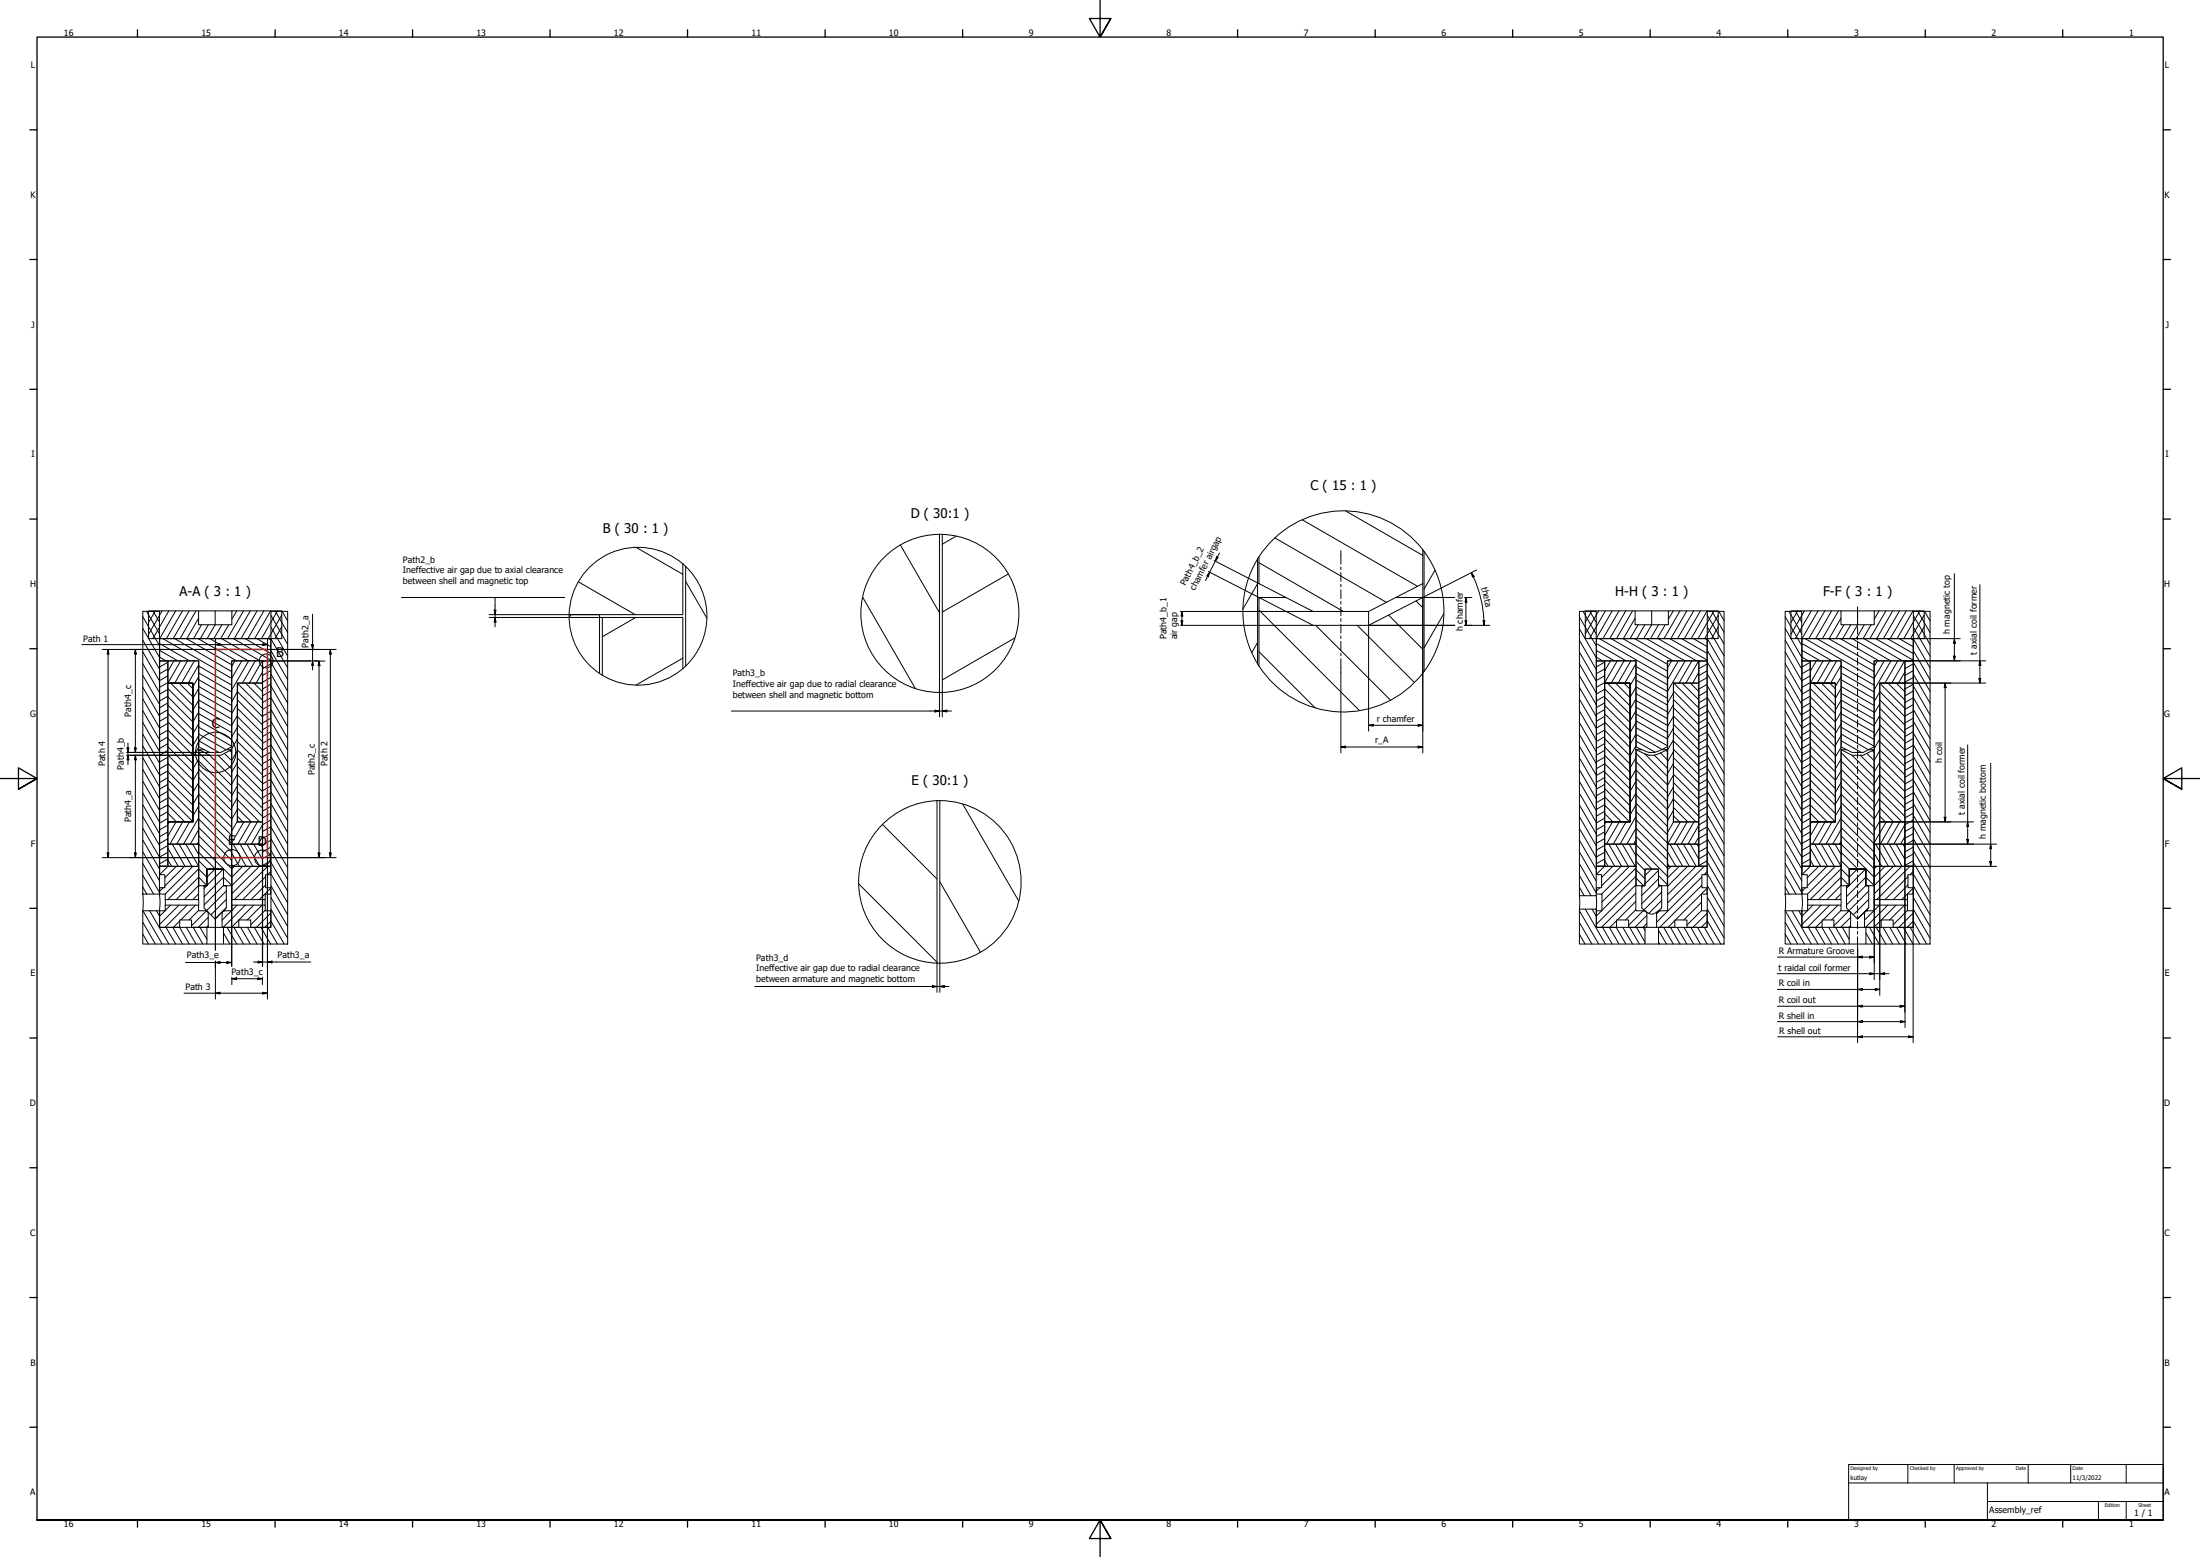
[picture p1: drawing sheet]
<svg xmlns="http://www.w3.org/2000/svg" width="1189mm" height="841mm" viewBox="0 0 1189 841" stroke-linecap="round" stroke-linejoin="round" font-family="sans-serif">
<!-- layer: Hatch (ISO) -->
<g fill="none" stroke="#000" stroke-width=".54">
<path d="M727 276l42 24M344 296l25 14M487 294l21 37M517 290l-8 4M689 291l60 34M704 281l62 36M313 314l30 18M371 314l11 20M545 310l-36 21M680 315l-8 14M680 304l46 26M775 308l-5 10"/>
<path d="M77 339l9 16 4 2M77 333l9 16M79 330l7 12M83 330l3 6M84 330l-4 6M88 330l-8 13M91 330l-8 15M95 330l-9 15M99 330l-9 15M102 330l-8 15M106 330l-9 15M107 334l-6 11"/>
<path d="M109 337l-4 8M113 337l-5 8M116 337l-4 8M120 337l-4 8M124 337l-5 8M128 330l-3 4M132 330l-9 15M135 330l-8 15M139 330l-9 15M143 330l-9 15M146 330l-8 15M146 339l9 15"/>
<path d="M146 332l9 16M149 330l6 12M150 330l-9 15M152 339l-3 6M152 332l-7 13M152 330l3 5M308 332v2M344 334l-18 10M466 323l29 49M680 330l55 54M711 338l40 40M733 338l31 31"/>
<path d="M750 332l19 19M765 325l4 3M780 331l-10 19M854 340l9 15M854 333l9 16M855 330l8 13M859 330l4 6M860 330l-3 6M864 330l-7 12M868 330l-9 15M871 330l-8 15M875 330l-9 15"/>
<path d="M879 330l-9 15M882 330l-8 15M884 334l-7 11M885 337l-4 8M889 337l-4 8M893 337l-5 8M896 337l-4 8M900 337l-4 8M904 330l-2 4M908 330l-9 15M912 330l-9 15M915 330l-8 15"/>
<path d="M919 330l-9 15M923 330l-9 15M923 339l9 15M923 332l9 16M925 330l7 12M926 330l-8 15M928 339l-3 6M928 332l-7 13M929 330l3 5M965 339l9 16M965 333l9 16M967 330l7 12"/>
<path d="M970 330l4 6M971 330l-3 6M975 330l-7 13M979 330l-9 15M982 330l-8 15M986 330l-9 15M990 330l-9 15M993 330l-8 15M995 334l-7 11M996 337l-4 8M1000 337l-4 8M1004 337l-5 8"/>
<path d="M1007 337l-4 8M1011 337l-4 8M1015 330l-2 4M1019 330l-9 15M1023 330l-9 15M1026 330l-8 15M1030 330l-9 15M1034 330l-9 15M1034 339l9 15M1034 332l9 16M1036 330l7 12M1037 330l-8 15"/>
<path d="M1040 332l-8 13M1040 339l-4 6M1040 330l3 5M77 358l9 16M77 352l9 16M77 346l9 15M86 351l10 6M86 348l16 9M88 345l37 21M91 358l-5 2M94 357l-3 5M94 345l31 18"/>
<path d="M98 357l-7 12M101 345l24 14M101 357l-7 12M105 357l-7 12M107 345l21 12M107 359l-5 10M107 360l18 10M113 345l21 12M120 345l21 12M126 345l20 12M127 357l-2 3M131 357l-6 9"/>
<path d="M132 345l14 8M134 357l-9 16M138 357l-7 12M139 345l7 4M142 357l-7 12M143 357h-1M145 345l1 1M146 359l-4 2M146 358l9 15M146 352l9 15M146 345l9 16M152 345h.1"/>
<path d="M369 356l-25 14M548 345l-39 22M680 347l-4 6M680 352l31 30M854 359l9 15M854 352l9 16M854 346l9 16M863 355l3 2M863 351l9 6M863 348l16 9M864 345l37 21M867 358l-4 2"/>
<path d="M870 357l-3 5M871 345l30 17M874 357l-7 12M877 345l24 14M878 357l-7 12M881 357l-7 12M883 345l21 12M884 359l-6 10M890 345l20 12M896 345l21 12M902 345l20 12M903 357l-2 4"/>
<path d="M907 357l-6 10M909 345l13 8M911 357l-10 16M914 357l-7 12M915 345l7 4M918 357l-7 12M919 357l-1 1M921 345l1 1M922 359l-4 2M923 358l9 15M923 351l9 16M923 345l9 16"/>
<path d="M965 358l9 16M965 352l9 16M965 346l9 15M974 355l3 2M974 351l10 6M974 348l16 9M975 345l38 21M978 358l-4 2M982 357l-4 5M982 345l31 18M985 357l-7 12M988 345l25 14"/>
<path d="M989 357l-7 12M993 357l-7 12M995 345l20 12M995 359l-6 10M995 360l18 10M1001 345l21 12-9 16M1007 345l21 12M1014 345l20 12M1015 357l-2 3M1018 357l-5 9M1020 345l14 8M1026 357l-7 12"/>
<path d="M1026 345l8 4M1029 357l-7 12M1030 357h-1M1033 345l1 1M1034 359l-5 2M1034 358l9 15M1034 352l9 15M1034 345l9 16M1040 345h.1M77 378l9 15 5-2M77 371l9 16M77 365l9 15"/>
<path d="M91 380l-5 2M91 376l-5 3M91 372l-5 3M91 369l-5 2M91 365l-5 3M91 361l-5 3M91 372l13 13M91 376l13 14 3-5M92 369l12 12M97 369l7 8M101 369l3 3M107 366l-3 5"/>
<path d="M107 372l-3 5M107 378l-3 6M107 378l18 10M107 374l18 11M107 371l18 10M107 367l18 10M107 364l18 10M128 378l14 14M128 374l14 13M128 369l14 14M128 374l-3 5M133 369l9 9"/>
<path d="M137 369l5 5M142 369h.1M142 363l-4 6M142 379l4-2 9 16M146 373l-4 3M146 370l-4 2M146 366l-4 2M146 362l-4 3M146 371l9 15M146 364l9 16M854 378l9 15M854 371l9 16"/>
<path d="M854 365l9 16M867 380l-4 2M867 376l-4 3M867 372l-4 3M867 369l-4 2M867 365l-4 3M867 361l-4 3M867 377l14 13M867 372l14 14M869 369l12 12M873 369l8 8 3-6M878 369l3 3"/>
<path d="M884 365l-3 5M884 378l-3 5M884 378l17 10M884 375l17 10M884 371l17 10M884 367l17 10M884 364l17 9M884 360l17 10M904 378l14 13M904 373l14 14M904 374l-3 6M904 369l14 13"/>
<path d="M909 369l9 9M913 369l5 4M918 369h.1M918 363l-3 6M922 377l-4 3M922 373l-4 3M922 370l-4 2M922 366l-4 3M922 362l-4 3M923 377l9 15M923 370l9 16M923 364l9 16"/>
<path d="M965 378l9 15M965 371l9 16M965 365l9 15M978 380l-4 2M978 376l-4 3M978 372l-4 3M978 369l-4 2M978 365l-4 3M978 361l-4 3M978 372l14 13M978 376l14 14 3-5M980 369l12 12"/>
<path d="M984 369l8 8M989 369l3 3M995 366l-3 5M995 372l-3 5M995 378l-3 6M995 378l18 10M995 374l18 11M995 371l18 10M995 367l18 10M995 364l18 10M1016 378l13 14M1016 374l13 13"/>
<path d="M1016 369l13 14M1016 374l-3 5M1020 369l9 9M1025 369l4 5M1029 369h.1M1029 363l-3 6M1034 377l-5 2M1034 373l-5 3M1034 370l-5 2M1034 366l-5 2M1034 362l-5 3M1034 377l9 16"/>
<path d="M1034 371l9 15M1034 364l9 16M77 390l9 16M77 384l9 16M77 397l9 15M91 398l-5 3M91 394l-5 3M91 387l-5 3M91 383l-5 3M91 399l13 13M91 394l13 14M91 390l13 13"/>
<path d="M91 385l13 14M91 381l13 13M107 391l-3 5M107 397l-3 6M107 397l15 8M107 393l18 10M107 389l18 10M107 386l18 10M107 382l18 10M128 396l14 14M128 392l14 13M128 387l14 14"/>
<path d="M128 383l14 13M128 380l-3 5M128 386l-3 6M128 393l-3 5M128 399l-3 5M146 399l-4 2M146 395l-4 3M146 392l-4 2M146 388l-4 2M146 384l-4 3M146 381l-4 2M146 396l9 16"/>
<path d="M146 390l9 15M146 383l9 16M854 397l9 15M854 390l9 16M854 384l9 16M867 391l-4 2M867 398l-4 3M867 394l-4 3M867 387l-4 3M867 383l-4 3M867 399l14 14M867 395l14 13"/>
<path d="M867 381l14 14M867 390l14 14M867 386l14 13M884 384l-3 5M884 390l-3 6M884 397l-3 5M884 397l14 8M884 393l17 10M884 389l17 10M884 386l17 10M884 382l17 10M904 396l14 13"/>
<path d="M904 391l14 14M904 387l14 13M904 382l14 14M904 381l-3 5M904 387l-3 5M904 393l-3 6M904 400l-3 5M922 399l-4 3M922 395l-4 3M922 392l-4 2M922 388l-4 3M922 384l-4 3"/>
<path d="M922 381l-4 2M923 396l9 15M923 389l9 16M923 383l9 16M965 397l9 15M965 390l9 16M965 384l9 16M978 398l-4 3M978 394l-4 3M978 391l-4 2M978 387l-4 3M978 383l-4 3"/>
<path d="M978 390l14 13M978 385l14 14M978 399l14 13M978 394l14 14M978 381l14 13M995 391l-3 5M995 397l-3 6M995 397l15 8M995 393l18 10M995 389l18 10M995 386l18 10M995 382l18 10"/>
<path d="M1016 396l13 14M1016 392l13 13M1016 387l13 14M1016 383l13 13M1016 399l-3 5M1016 380l-3 5M1016 386l-3 6M1016 393l-3 5M1034 399l-5 2M1034 395l-5 3M1034 392l-5 2M1034 388l-5 2"/>
<path d="M1034 384l-5 3M1034 381l-5 2M1034 396l9 16M1034 390l9 15M1034 383l9 16M77 416l9 15M77 409l9 16M77 403l9 16M91 416l-5 3M91 413l-5 2M91 409l-5 3M91 405l-5 3"/>
<path d="M91 402l-5 2M91 403l13 14M91 417l13 13M91 412l13 14M91 408l13 13M107 404l-3 5M107 410l-3 5M107 416l-3 6M107 407l18 17M107 400l11 6M107 416l18 17M107 411l18 18"/>
<path d="M113 408l12 12M118 408l7 7M121 407l4 4M124 405l1 1M128 418l14 14M128 414l14 14M128 409l14 14M128 405l14 13M128 401l14 13M128 412l-3 5M128 405l-3 6M128 418l-3 5"/>
<path d="M146 417l-4 3M146 414l-4 2M146 410l-4 2M146 406l-4 3M146 403l-4 2M146 415l9 16M146 409l9 15M146 402l9 16M854 416l9 15M854 409l9 16M854 403l9 16M867 416l-4 3"/>
<path d="M867 413l-4 2M867 409l-4 3M867 405l-4 3M867 402l-4 2M867 404l14 13M867 417l14 14M867 413l14 13M867 408l14 14M884 403l-3 5M884 409l-3 6M884 416l-3 5M884 416l17 17"/>
<path d="M884 412l17 16M884 407l17 17M884 400l10 6M889 407l12 12M894 408l7 7M897 407l4 3M900 405l1 1M904 418l14 14M904 414l14 13M904 409l14 14M904 405l14 13M904 400l14 14"/>
<path d="M904 406l-3 5M904 412l-3 6M904 419l-3 5M922 417l-4 3M922 414l-4 2M922 410l-4 3M922 406l-4 3M922 403l-4 2M923 415l9 15M923 408l9 16M923 402l9 16M965 416l9 15"/>
<path d="M965 409l9 16M965 403l9 16M978 416l-4 3M978 413l-4 2M978 409l-4 3M978 405l-4 3M978 402l-4 2M978 417l14 13M978 412l14 14M978 408l14 13M978 403l14 14M995 404l-3 5"/>
<path d="M995 410l-3 5M995 416l-3 6M995 416l18 17M995 411l18 18M995 407l18 17M995 400l11 6M1001 408l12 12M1005 408l8 7M1009 407l4 4M1012 405l1 1M1016 418l13 14M1016 414l13 14"/>
<path d="M1016 409l13 14M1016 405l13 13M1016 401l13 13M1016 405l-3 6M1016 412l-3 5M1016 418l-3 5M1034 417l-5 3M1034 414l-5 2M1034 410l-5 2M1034 406l-5 3M1034 403l-5 2M1034 415l9 16"/>
<path d="M1034 409l9 15M1034 402l9 16M77 428l9 16M77 422l9 16M77 435l9 15M91 438l-5 3M91 435l-5 2M91 431l-5 3M91 427l-5 3M91 424l-5 2M91 420l-5 3M91 439l4 5"/>
<path d="M91 435l9 9M91 430l13 14M91 426l13 13M91 421l13 14M107 423l-3 5M107 429l-3 5M107 436l-3 5M107 420l18 18M107 434l18 17M107 438l18 18M107 429l18 18M107 425l18 17"/>
<path d="M128 436l8 8M128 432l12 12M128 427l14 14M128 423l14 13M128 425l-3 5M128 431l-3 5M128 437l-3 5M146 439l-4 3M146 436l-4 2M146 432l-4 2M146 428l-4 3M146 425l-4 2"/>
<path d="M146 421l-4 2M146 434l9 16M146 428l9 15M146 421l9 16M520 434l31 53M854 435l9 15M854 428l9 16M854 422l9 16M867 420l-4 3M867 438l-4 3M867 435l-4 2M867 431l-4 3"/>
<path d="M867 427l-4 3M867 424l-4 2M867 440l5 4M867 435l9 9M867 430l14 14M867 426l14 14M867 422l14 13M884 422l-3 6M884 428l-3 6M884 435l-3 5M884 434l17 17M884 438l17 17"/>
<path d="M884 429l17 17M884 425l17 17M884 420l17 17M904 436l8 8M904 432l13 12M904 427l14 14M904 423l14 13M904 425l-3 5M904 431l-3 6M904 438l-3 5M922 439l-4 3M922 436l-4 2"/>
<path d="M922 432l-4 3M922 428l-4 3M922 425l-4 2M922 421l-4 3M923 434l9 15M923 428l9 15M923 421l9 16M965 435l9 15M965 428l9 16M965 422l9 16M978 438l-4 3M978 435l-4 2"/>
<path d="M978 431l-4 3M978 427l-4 3M978 424l-4 2M978 420l-4 3M978 439l5 5M978 435l9 9M978 430l14 14M978 426l14 13M978 421l14 14M995 423l-3 5M995 429l-3 5M995 436l-3 5"/>
<path d="M995 420l18 18M995 438l18 18M995 434l18 17M995 429l18 18M995 425l18 17M1016 436l7 8M1016 432l12 12M1016 427l13 14M1016 423l13 13M1016 425l-3 5M1016 431l-3 5M1016 437l-3 5"/>
<path d="M1034 439l-5 3M1034 436l-5 2M1034 432l-5 2M1034 428l-5 3M1034 425l-5 2M1034 421l-5 2M1034 434l9 16M1034 428l9 15M1034 421l9 16M77 441l9 16M77 447l9 16 5-3M77 454l9 15"/>
<path d="M91 457l-5 2M91 453l-5 3M91 449l-5 3M91 446l-5 2M91 442l-5 3M91 444h.1M91 458l5 10M91 444v1M93 456l7 12M95 444l-4 7M97 456l7 12M99 444l-7 12"/>
<path d="M100 456l7 12M102 444l-6 12M104 456l3 5M107 442l-8 14M107 448l-4 8M107 455l-1 1M107 452l18 17 2-1M107 456l18 18M107 447l18 18M107 442l18 18M126 456l7 12M128 441l3 3"/>
<path d="M128 444l-3 5M130 456l7 12M132 444l-7 11M133 456l7 12M135 444l-6 12M137 456l5 8M139 444l-7 12M141 456l1 2M142 446l-6 10M142 452l-2 4M146 458l-4 2M146 454l-4 2"/>
<path d="M146 450l-4 3M146 447l-4 2M146 443l-4 2M146 459l9 16M146 453l9 16M146 447l9 15M146 440l9 16M477 445l29 30M854 441l9 16M854 454l9 16M854 448l9 15M867 446l-4 2"/>
<path d="M867 457l-4 2M867 453l-4 3M867 449l-4 3M867 442l-4 3M867 459l6 9M868 444l-1 1M869 456l7 12M871 444l-4 7M873 456l7 12M875 444l-7 12M877 456l7 12M879 444l-7 12"/>
<path d="M880 456l4 6M884 441l-9 15M884 448l-5 8M884 454l-1 2M884 443l17 17M884 456l17 17M884 452l17 17M884 447l17 17M902 456l7 12M904 441l4 3M904 444l-3 5M906 456l7 12"/>
<path d="M908 444l-7 12M910 456l7 12M912 444l-7 12M913 456l5 8 4-3M915 444l-7 12M917 456l1 2M918 446l-6 10M918 452l-2 4M922 458l-4 2M922 454l-4 3M922 450l-4 3M922 447l-4 2"/>
<path d="M922 443l-4 3M923 459l9 16M923 453l9 16M923 447l9 15M923 440l9 16M965 454l9 15M965 447l9 16M965 441l9 16M978 457l-4 2M978 453l-4 3M978 449l-4 3M978 446l-4 2"/>
<path d="M978 442l-4 3M978 444h.1M978 458l6 10M979 444l-1 1M981 456l7 12M983 444l-5 7M984 456l7 12M986 444l-7 12M988 456l7 12M990 444l-7 12M992 456l3 5M995 442l-8 14"/>
<path d="M995 448l-5 8M995 455l-1 1M995 452l18 17M995 456l18 18M995 447l18 18M995 442l18 18M1014 456l7 12M1016 441l3 3M1016 444l-3 5M1017 456l7 12M1019 444l-6 11M1021 456l7 12"/>
<path d="M1023 444l-7 12M1025 456l4 8M1027 444l-7 12M1028 456l1 2M1029 446l-6 10M1029 452l-2 4M1034 458l-5 2M1034 454l-5 2M1034 450l-5 3M1034 447l-5 2M1034 443l-5 2M1034 459l9 16"/>
<path d="M1034 453l9 16M1034 447l9 15M1034 440l9 16M77 473l6 10M77 460l9 16M77 479l2 4M77 466l9 16M88 480l-2 1M91 468h.1M91 464l-5 3M91 468l-5 4M91 465l2 3"/>
<path d="M95 468l-6 6M100 468l-11 11M104 468l-15 15M107 478l-7 8M107 474l-12 12M107 460l9 9M107 465l5 4M112 478l-2 2M116 469l-4 5-5-5-16 17M121 469l-9 9-5-4M121 478l-11 11M125 478l-4-4-11 10"/>
<path d="M125 467l1 1M125 461l4 7M131 468l-6 6M136 468l-11 10M140 468l-15 15M144 478l-8 8M144 474l-13 12M145 468l-18 18M146 471l-1 1M146 480l-6 6M146 465l-4 2M146 461l-4 3"/>
<path d="M146 479l9 15M146 472l9 16M146 466l9 15M464 477l42 43M508 476l22 38M854 473l6 11M854 479l2 5M854 467l9 15M854 460l9 16M864 480l-1 1M867 468l-4 4M867 468h.1"/>
<path d="M867 464l-4 2M867 460l-4 3M867 465l2 3M872 468l-6 6M876 468l-10 10M880 468l-14 15M884 478l-21 21M884 473l-18 19M884 469l-18 18M884 474l4 4M884 470l5 5M884 465l5 5"/>
<path d="M884 461l9 8M888 478l-1 1M892 469l-3 4M896 475l-9 9M896 470l-7 7M896 477l1 1M896 473l5 5M897 478l-10 10M901 467l1 1M901 460l5 8M903 468l-2 2M907 468l-6 6"/>
<path d="M912 468l-11 11M916 468l-15 15M920 478l-23 23M920 474l-25 24M921 468l-20 20M922 480l-17 17M922 471l-1 1M922 465l-4 3M923 478l9 16M923 472l9 16M923 466l9 15M965 479l2 4"/>
<path d="M965 473l6 10M965 466l9 16M965 460l9 16M976 480l-2 1M978 468h.1M978 464l-4 3M978 460l-4 3M978 468l-4 4M978 465l2 3M983 468l-6 6M987 468l-10 11M992 468l-15 15"/>
<path d="M995 478l-8 8M995 474l-12 12M995 469l-17 17M995 474l4 4M995 465l4 4M995 460l9 9M999 478l-1 2M1004 469l-5 5-4-5M1008 469l-9 9M1008 478l-10 11M1008 478h.1M1013 478l-5-4-10 10"/>
<path d="M1013 467v1M1013 461l4 7M1014 468l-1 1M1019 468l-6 6M1023 468l-10 10M1028 468l-15 15M1031 474l-12 12M1031 478l-8 8M1032 468l-18 18M1034 471l-2 1M1034 480l-6 6M1034 465l-5 2"/>
<path d="M1034 461l-5 3M1034 479l9 15M1034 472l9 16M1034 466l9 15M77 498l7 12M77 492l11 18M81 492l10 18M85 492l1 3 3-3M92 489l-3 3M97 489l-11 10M97 498l-3 3M101 489l-12 12"/>
<path d="M106 489l-8 8M107 492l-5 5M107 483l-3 3M112 492l-8 8M113 496l-6 5M122 490l-6 6M122 481l-10 11M122 486l-8 8M125 492l-5 5M128 489l-3 3M133 489l-12 12M137 489l-12 12"/>
<path d="M142 489l-8 8M143 492l-7 8M146 493l-7 8M146 485l9 15M146 491l9 16M854 498l6 12M854 492l10 18M857 491l11 19M860 491l3 4M866 492l-3 3M874 497l-4 4M884 491l-6 6"/>
<path d="M884 487l-10 10M884 482l-19 19M888 492l-8 8M890 499l-2 2 1 2M890 494l-7 7M897 492l-2 2M898 482l-10 9M898 486l-7 7M905 497l-4 4M919 492l-7 8M919 487l-9 10M922 498l-3 3"/>
<path d="M922 493l-7 8M923 497l7 13M923 491l9 16M923 485l9 15M965 498l6 12M965 492l10 18M968 492l11 18M972 492l2 3M980 489l-6 6M984 489l-10 10M985 498l-4 3M989 489l-12 12"/>
<path d="M993 489l-8 8M995 492l-5 5M995 483l-3 3M999 492l-8 8M1000 496l-5 5M1010 490l-6 6M1010 486l-8 8M1010 481l-11 11M1013 492l-5 5M1016 489l-3 3M1020 489l-12 12M1025 489l-12 12"/>
<path d="M1029 489l-8 8M1031 492l-8 8M1034 498l-3 3M1034 493l-8 8M1034 491l9 16M1034 485l9 15M1034 498l7 12M77 505l3 5M90 501l5 9M93 501l6 9M97 501l5 9M101 501l5 9"/>
<path d="M104 501l6 9M108 501l4 6M112 501h.1M113 500l-1 1M121 504l3 6M123 501l5 9M126 501l6 9M130 501l5 9M134 501l5 9M137 501l6 9M141 501l5 9M143 501l3-3 8 12"/>
<path d="M145 501l5 9M854 505l3 5M866 501l5 9M870 501l5 9M873 501l6 9M877 501l5 9M881 501l5 9M884 501l5 8M896 502l5 8M896 509l1 1M899 501l5 9M903 501l5 9"/>
<path d="M906 501l6 9M910 501l5 9M914 501l5 9M917 501l6 9M921 501l5 9M965 505l3 5M977 501l5 9M981 501l5 9M985 501l5 9M988 501l5 9M992 501l5 9M996 501l3 6"/>
<path d="M999 501h.1M1000 500l-1 1M1008 504l4 6M1010 501l5 9M1014 501l5 9M1018 501l5 9M1021 501l5 9M1025 501l5 9M1029 501l5 9M1032 501l5 9"/>
</g>
<!-- layer: Visible (ISO) -->
<g fill="none" stroke="#000" stroke-width=".54">
<path d="M508 289v85M509 289v85M769 297v18l-29 15h-30l-30-15v-14M770 298v65M369 305v27h-61h16v32M371 306v54M680 302v57M77 330h9v153h-9zM80 330h27v7h18v-7h27v15h-72zM107 330h18M116 330v7M146 330h9v180h-34v-9h25z"/>
<path d="M324 334h45v27M326 334v31M680 323h15M754 323h15M854 330h9v154h-9zM857 330h27v7h18v-7h26v15h-71zM884 330h18M893 330v7M923 330h9v180h-36v-9h27zM965 330h9v153h-9zM968 330h27v7h18v-7h27v15h-72zM995 330h18"/>
<path d="M1004 330v7M1034 330h9v180h-35v-9h26zM86 357h5v111h-5zM86 345h60v12h-21v46l-6 3h-6l-6-3v-46h-21zM91 357h.1M91 357v12h13v75h-13v-75h13v75h-13v12h16v-99zM125 357h17v12h-14v75h14v12h-17zM142 357h.1M142 357h4v111h-4zM680 360v-37l30 15h30l29-15v41M863 357h4v111h-4zM863 345h59v12h-21v46a13 13 0 0 1-14 2l-3-2v-46h-21z"/>
<path d="M867 357h.1M867 357v12h14v75h-14v-75h14v75h-14v12h17v-99zM901 357h17v12h-14v75h14v12h-17zM918 357h.1M918 357h4v111h-4zM974 357h4v111h-4zM974 345h60v12h-21v46l-6 3h-6l-6-3v-46h-21zM978 357h.1M978 357v12h14v75h-14v-75h14v75h-14v12h17v-99zM1013 357h16v12h-13v75h13v12h-16zM1029 357h.1M1029 357h5v111h-5z"/>
<path d="M128 369h14v75h-14zM904 369h14v75h-14zM1016 369h13v75h-13zM107 405l6 3h6l6-3v73h-4v-9h-9v9h-2v12l6 6 6-6v-12h-1v-9h-9v9h-5zM107 405h3M122 405h3M884 405v73h5v-9h7v9h5v-73M884 405a13 13 0 0 0 14 1l3-1M884 405h3M898 405h3M995 405l6 3h6l6-3v73h-5v-9h-9v9h-1v12l6 6 6-6v-12h-2v-9h-9v9h-4zM995 405h3"/>
<path d="M1010 405h3M506 432v88M508 432v88M91 456h16v12h-16zM107 456h.1M125 456h.1M125 456h17v12h-17zM867 456h17v12h-17zM884 456h.1M901 456h.1M901 456h17v12h-17zM978 456h17v12h-17z"/>
<path d="M995 456h.1M1013 456h.1M1013 456h16v12h-16zM86 468h21v18h-18v-3h-3v-3h3v-8h-3zM91 468h.1M107 468h.1M125 468h.1M125 468h21v4h-2v8h2v3h-3v3h-18zM142 468h.1M863 468h21v24h5l1 1v8h-10v-4h-6v4h-11v-9h3v-9h-3v-3h3v-8h-3zM867 468h.1M884 468h.1"/>
<path d="M889 469h7v9h2v12l-1 1a5 5 0 0 1-9 0l-1-1v-12h2zM901 468h.1M901 468h21v4h-2v8h2v3h-3v9h3v9h-10v-4h-7v4h-10v-8l1-1h5zM918 468h.1M974 468h21v18h-18v-3h-3v-3h3v-8h-3zM978 468h.1M995 468h.1M1013 468h.1M1013 468h21v4h-3v8h3v3h-3v3h-18zM1029 468h.1M77 492h9v9h26v9h-35zM77 483v9"/>
<path d="M86 483v9M89 489h18v3h5v1l1 8h-9v-4h-7v4h-11v-9h3zM89 486v3M107 486v3M111 492h1M121 492h4v-3h18v3h3v9h-10v-4h-7v4h-9v-8zM121 492h1M125 486v3M143 486v3M854 491h9v10h26v9h-35zM854 484v7M863 484v7"/>
<path d="M888 492h1M896 492h1M965 492h9v9h25v9h-34zM965 483v9M974 483v9M977 489h18v3h4l1 1v8h-9v-4h-6v4h-11v-9h3zM977 486v3M995 486v3M999 492h.1M1008 492h5v-3h18v3h3v9h-11v-4h-6v4h-9v-8zM1008 492h1M1013 486v3"/>
<path d="M1031 486v3M112 510h9M113 501h7M889 510h7M890 501h5M999 510h9M1000 501h8"/>
</g>
<!-- layer: Break Line (ISO) -->
<g fill="none" stroke="#000" stroke-width=".54">
<path d="M769 297a54 54 0 0 0-93 12 54 54 0 0 0 55 75 54 54 0 0 0 40-84l-1-2M769 297l1 1M508 374a43 43 0 0 1-38-63 43 43 0 0 1 74-3 43 43 0 0 1-32 66h-4"/>
<circle cx="345" cy="333" r="37"/>
<circle cx="508" cy="476" r="44"/>
</g>
<!-- layer: Detail Boundary (ISO) -->
<g fill="none" stroke="#000" stroke-width=".54">
<circle cx="144" cy="357" r="4"/>
<circle cx="117" cy="406" r="11"/>
<circle cx="125" cy="463" r="4"/>
<circle cx="142" cy="463" r="4"/>
</g>
<!-- layer: Border (ISO) -->
<g fill="none" stroke="#000" stroke-width=".7">
<path d="M74 16v4M149 16v4M223 16v4M297 16v4M372 16v4M446 16v4M520 16v4M594 0v20l-5-10h11l-6 10 6-10M669 16v4M743 16v4M817 16v4M892 16v4"/>
<path d="M966 16v4M1040 16v4M1115 16v4M16 70h4M1169 70h4M16 140h4M1169 140h4M16 210h4M1169 210h4M16 280h4M1169 280h4M16 350h4"/>
<path d="M1169 350h4M0 421h20l-10-6v11l10-5-10 5M1189 421h-20l10-6v11l-10-5 10 5M16 491h4M1169 491h4M16 561h4M1169 561h4M16 631h4M1169 631h4M16 701h4M1169 701h4M16 771h4"/>
<path d="M1169 771h4M20 821v-801h1149v801h-1149h1149M74 821v4M149 821v4M223 821v4M297 821v4M372 821v4M446 821v4M520 821v4M600 831l-6-10 6 10h-11l5-10v20M669 821v4M743 821v4"/>
<path d="M817 821v4M892 821v4M966 821v4M1040 821v4M1115 821v4"/>
</g>
<!-- layer: Title (ISO) -->
<path d="M999 791h170v30h-170zM1031 791v10M1056 791v10M1096 791v10M1119 791v10M1149 791v10M999 801h170M1074 811h95M1074 801v20M1134 811v10M1149 811v10" fill="none" stroke="#000" stroke-width=".54"/>
<!-- layer: Sketch Geometry (ISO) -->
<path d="M116 351h29v112h-29z" fill="none" stroke="#f00" stroke-width=".83"/>
<!-- layer: Dimension (ISO) -->
<g fill="none" stroke="#000" stroke-width=".54">
<path d="M659 299l-8 15M653 309l27 14M654 309l-1 3-1-1zM656 303l24 12M657 301h1l-1 2zM769 315v92M795 309l2 2-1 1zM795 309a63 63 0 0 1 7 29M798 308l-29 15h17M1056 310v47M1070 316v53M169 332v30"/>
<path d="M217 323h88h-37v16M264 332h44M264 334h62M267 330h1v2zM268 334v2h-1zM638 338h72M638 330h72M638 335h1v3zM639 330v3h-1zM639 330v8M740 338h46M740 330v65"/>
<path d="M791 338h14M791 323h4M792 335h1l-1 3zM792 323l1 2h-1zM792 323v15M801 335h1v3zM44 348h101M58 351l1 2h-1zM58 351v112M73 351l1 2h-1zM73 351v55M116 348h3v1z"/>
<path d="M116 345v6h-61M142 348h3l-3 1zM145 345v6h37M146 357h30M168 348h1v3zM169 357v2h-1zM172 357l1 3h-1zM172 357v106M178 351l1 2h-1zM178 351v112M1029 357h44M1034 345h25"/>
<path d="M1056 354h1l-1 3zM1056 345l1 2h-1zM1070 357v2h-1zM508 374v13M509 374v13M725 363v44M1016 369h57M1051 369l1 2h-1zM1051 369v75M1069 366h1v3zM395 384h119M505 384h3l-3 1z"/>
<path d="M509 384h3v1zM740 392l2-1v1zM740 392h29M766 391l3 1h-3zM68 408h45M68 406h45M69 404h1l-1 2zM69 408l1 2h-1zM69 401v12M73 404h1l-1 2zM73 408l1 2h-1zM73 408v55"/>
<path d="M725 404l2-1v1zM725 404h44M766 403l3 1h-3zM1063 402v54M1076 412v56M1013 456v73M1029 444v111M1029 456h50M1051 441h1l-1 3zM1063 453h1l-1 3zM1063 444l1 2h-1zM1066 444h-50v94"/>
<path d="M1076 456v2h-1zM55 463h61v50M58 461h1l-1 2zM73 461h1l-1 2zM125 468v54M142 468v51M142 468v54M172 461h1l-1 2zM178 461h1l-1 2zM182 463h-37v77M1029 468h50M1034 468v95"/>
<path d="M1075 465h1v3zM100 520h25M116 520l3-1v1zM116 519v21M123 519l2 1h-2zM137 520h31M139 519l3 1h-3zM145 520l2-1v1zM961 517h52M1004 517l2-1v1zM1004 512v51M1010 516l3 1h-3z"/>
<path d="M99 536h46M116 536h3v1zM125 529l3-1v1zM125 529h17M125 528v4M139 528l3 1h-3zM142 521v1M142 528v4M142 536h3l-3 1zM408 533h105M504 532l2 1h-2zM506 520v16"/>
<path d="M508 533l2-1v1zM508 520v16M960 526h61M961 534h55M1004 534h2v1zM1010 525l3 1h-3zM1013 534h3l-3 1zM1016 526l2-1v1zM960 544h69M961 552h68M1004 544l2-1v1zM1004 552l2-1v1z"/>
<path d="M1027 543l2 1h-2zM1027 551l2 1h-2zM1031 560h3l-3 1zM961 560h73M1004 560h2v1z"/>
</g>
<g fill="#000">
<path d="M654 309l-1 3-1-1z" fill-rule="evenodd"/>
<path d="M657 301h1l-1 2z" fill-rule="evenodd"/>
<path d="M795 309l2 2-1 1z" fill-rule="evenodd"/>
<path d="M267 330h1v2z" fill-rule="evenodd"/>
<path d="M268 334v2h-1z" fill-rule="evenodd"/>
<path d="M638 335h1v3z" fill-rule="evenodd"/>
<path d="M639 330v3h-1z" fill-rule="evenodd"/>
<path d="M792 335h1l-1 3z" fill-rule="evenodd"/>
<path d="M792 323l1 2h-1z" fill-rule="evenodd"/>
<path d="M801 335h1v3z" fill-rule="evenodd"/>
<path d="M58 351l1 2h-1z" fill-rule="evenodd"/>
<path d="M73 351l1 2h-1z" fill-rule="evenodd"/>
<path d="M116 348h3v1z" fill-rule="evenodd"/>
<path d="M142 348h3l-3 1z" fill-rule="evenodd"/>
<path d="M168 348h1v3z" fill-rule="evenodd"/>
<path d="M169 357v2h-1z" fill-rule="evenodd"/>
<path d="M172 357l1 3h-1z" fill-rule="evenodd"/>
<path d="M178 351l1 2h-1z" fill-rule="evenodd"/>
<path d="M1056 354h1l-1 3z" fill-rule="evenodd"/>
<path d="M1056 345l1 2h-1z" fill-rule="evenodd"/>
<path d="M1070 357v2h-1z" fill-rule="evenodd"/>
<path d="M1051 369l1 2h-1z" fill-rule="evenodd"/>
<path d="M1069 366h1v3z" fill-rule="evenodd"/>
<path d="M505 384h3l-3 1z" fill-rule="evenodd"/>
<path d="M509 384h3v1z" fill-rule="evenodd"/>
<path d="M740 392l2-1v1z" fill-rule="evenodd"/>
<path d="M766 391l3 1h-3z" fill-rule="evenodd"/>
<path d="M69 404h1l-1 2z" fill-rule="evenodd"/>
<path d="M69 408l1 2h-1z" fill-rule="evenodd"/>
<path d="M73 404h1l-1 2z" fill-rule="evenodd"/>
<path d="M73 408l1 2h-1z" fill-rule="evenodd"/>
<path d="M725 404l2-1v1z" fill-rule="evenodd"/>
<path d="M766 403l3 1h-3z" fill-rule="evenodd"/>
<path d="M1051 441h1l-1 3z" fill-rule="evenodd"/>
<path d="M1063 453h1l-1 3z" fill-rule="evenodd"/>
<path d="M1063 444l1 2h-1z" fill-rule="evenodd"/>
<path d="M1076 456v2h-1z" fill-rule="evenodd"/>
<path d="M58 461h1l-1 2z" fill-rule="evenodd"/>
<path d="M73 461h1l-1 2z" fill-rule="evenodd"/>
<path d="M172 461h1l-1 2z" fill-rule="evenodd"/>
<path d="M178 461h1l-1 2z" fill-rule="evenodd"/>
<path d="M1075 465h1v3z" fill-rule="evenodd"/>
<path d="M116 520l3-1v1z" fill-rule="evenodd"/>
<path d="M145 520l2-1v1z" fill-rule="evenodd"/>
<path d="M1004 517l2-1v1z" fill-rule="evenodd"/>
<path d="M1010 516l3 1h-3z" fill-rule="evenodd"/>
<path d="M116 536h3v1z" fill-rule="evenodd"/>
<path d="M123 519l2 1h-2z" fill-rule="evenodd"/>
<path d="M125 529l3-1v1z" fill-rule="evenodd"/>
<path d="M139 528l3 1h-3z" fill-rule="evenodd"/>
<path d="M139 519l3 1h-3z" fill-rule="evenodd"/>
<path d="M142 536h3l-3 1z" fill-rule="evenodd"/>
<path d="M504 532l2 1h-2z" fill-rule="evenodd"/>
<path d="M508 533l2-1v1z" fill-rule="evenodd"/>
<path d="M1004 534h2v1z" fill-rule="evenodd"/>
<path d="M1010 525l3 1h-3z" fill-rule="evenodd"/>
<path d="M1013 534h3l-3 1z" fill-rule="evenodd"/>
<path d="M1016 526l2-1v1z" fill-rule="evenodd"/>
<path d="M1004 544l2-1v1z" fill-rule="evenodd"/>
<path d="M1004 552l2-1v1z" fill-rule="evenodd"/>
<path d="M1004 560h2v1z" fill-rule="evenodd"/>
<path d="M1027 543l2 1h-2z" fill-rule="evenodd"/>
<path d="M1027 551l2 1h-2z" fill-rule="evenodd"/>
<path d="M1031 560h3l-3 1z" fill-rule="evenodd"/>
</g>
<!-- layer: Centerline (ISO) -->
<g fill="none" stroke="#000" stroke-width=".54">
<path d="M725 297v8M725 306v2M725 309v5M725 316v1M725 319v4M725 325v1M725 328v5M725 334v2M725 337v5M1004 328v6M1004 336v1M1004 339v3"/>
<path d="M725 343v2M725 346v5M725 353v1M725 356v7M1004 344v1M1004 347v4M1004 352v2M1004 355v4M1004 361v1M1004 364v4M1004 369v2M1004 372v4"/>
<path d="M1004 377v2M1004 380v4M1004 386v1M1004 389v4M1004 394v2M1004 397v4M1004 403v1M1004 406v3M1004 411v1M1004 414v4M1004 419v2M1004 422v4"/>
<path d="M1004 428v1M1004 431v4M1004 436v2M1004 439v4M1004 444v2M1004 447v4M1004 453v1M1004 456v4M1004 461v2M1004 464v4M1004 470v1M1004 473v3"/>
<path d="M1004 478v1M1004 481v4M1004 486v2M1004 489v4M1004 495v1M1004 498v4M1004 503v2M1004 506v6"/>
</g>
<g font-size="7.2">
<text x="708" y="264">C ( 15 : 1 )</text>
<text x="492" y="280">D ( 30:1 )</text>
<text x="326" y="288">B ( 30 : 1 )</text>
<text x="97" y="322">A-A ( 3 : 1 )</text>
<text x="873" y="322">H-H ( 3 : 1 )</text>
<text x="985" y="322">F-F ( 3 : 1 )</text>
<text x="149" y="355">B</text>
<text x="114" y="393">C</text>
<text x="493" y="424">E ( 30:1 )</text>
<text x="123" y="457">E</text>
<text x="139" y="457">D</text>
</g>
<g font-size="4.8">
<text x="35" y="20">16</text>
<text x="109" y="20">15</text>
<text x="183" y="20">14</text>
<text x="257" y="20">13</text>
<text x="332" y="20">12</text>
<text x="406" y="20">11</text>
<text x="480" y="20">10</text>
<text x="556" y="20">9</text>
<text x="630" y="20">8</text>
<text x="705" y="20">7</text>
<text x="779" y="20">6</text>
<text x="853" y="20">5</text>
<text x="928" y="20">4</text>
<text x="1002" y="20">3</text>
<text x="1076" y="20">2</text>
<text x="1151" y="20">1</text>
<text x="17" y="37">L</text>
<text x="1170" y="37">L</text>
<text x="16" y="107">K</text>
<text x="1170" y="107">K</text>
<text x="17" y="177">J</text>
<text x="1170" y="177">J</text>
<text x="17" y="247">I</text>
<text x="1170" y="247">I</text>
<text x="218" y="304">Path2_b</text>
<text x="218" y="310">Ineffective air gap due to axial clearance</text>
<text x="16" y="317">H</text>
<text x="218" y="315">between shell and magnetic top</text>
<text x="641" y="317" transform="rotate(-63 641 317)">Path4_b_2</text>
<text x="800" y="317" transform="rotate(77 800 317)">theta</text>
<text x="1170" y="317">H</text>
<text x="646" y="319" transform="rotate(-63 646 319)">chamfer airgap</text>
<text x="791" y="341" transform="rotate(-90 791 341)">h chamfer</text>
<text x="45" y="347">Path 1</text>
<text x="630" y="345" transform="rotate(-90 630 345)">Path4_b_1</text>
<text x="636" y="345" transform="rotate(-90 636 345)">air gap</text>
<text x="1054" y="343" transform="rotate(-90 1054 343)">h magnetic top</text>
<text x="167" y="350" transform="rotate(-90 167 350)">Path2_a</text>
<text x="1068" y="354" transform="rotate(-90 1068 354)">t axial coil former</text>
<text x="396" y="365">Path3_b</text>
<text x="396" y="371">Ineffective air gap due to radial clearance</text>
<text x="396" y="377">between shell and magnetic bottom</text>
<text x="16" y="387">G</text>
<text x="71" y="387" transform="rotate(-90 71 387)">Path4_c</text>
<text x="1170" y="387">G</text>
<text x="744" y="390">r chamfer</text>
<text x="743" y="401">r_A</text>
<text x="57" y="414" transform="rotate(-90 57 414)">Path 4</text>
<text x="177" y="414" transform="rotate(-90 177 414)">Path 2</text>
<text x="1049" y="412" transform="rotate(-90 1049 412)">h coil</text>
<text x="67" y="416" transform="rotate(-90 67 416)">Path4_b</text>
<text x="170" y="419" transform="rotate(-90 170 419)">Path2_c</text>
<text x="1062" y="440" transform="rotate(-90 1062 440)">t axial coil former</text>
<text x="71" y="444" transform="rotate(-90 71 444)">Path4_a</text>
<text x="1073" y="453" transform="rotate(-90 1073 453)">h magnetic bottom</text>
<text x="17" y="457">F</text>
<text x="1170" y="457">F</text>
<text x="961" y="515">R Armature Groove</text>
<text x="101" y="518">Path3_e</text>
<text x="150" y="517">Path3_a</text>
<text x="409" y="519">Path3_d</text>
<text x="17" y="527">E</text>
<text x="125" y="526">Path3_c</text>
<text x="409" y="525">Ineffective air gap due to radial clearance</text>
<text x="961" y="524">t raidal coil former</text>
<text x="1170" y="527">E</text>
<text x="409" y="530">between armature and magnetic bottom</text>
<text x="961" y="533">R coil in</text>
<text x="100" y="535">Path 3</text>
<text x="961" y="542">R coil out</text>
<text x="961" y="550">R shell in</text>
<text x="961" y="558">R shell out</text>
<text x="16" y="597">D</text>
<text x="1170" y="597">D</text>
<text x="16" y="668">C</text>
<text x="1170" y="668">C</text>
<text x="16" y="738">B</text>
<text x="1170" y="738">B</text>
<text x="16" y="808">A</text>
<text x="1170" y="808">A</text>
<text x="1075" y="817">Assembly_ref</text>
<text x="1153" y="819">1 / 1</text>
<text x="35" y="825">16</text>
<text x="109" y="825">15</text>
<text x="183" y="825">14</text>
<text x="257" y="825">13</text>
<text x="332" y="825">12</text>
<text x="406" y="825">11</text>
<text x="480" y="825">10</text>
<text x="556" y="825">9</text>
<text x="630" y="825">8</text>
<text x="705" y="825">7</text>
<text x="779" y="825">6</text>
<text x="853" y="825">5</text>
<text x="928" y="825">4</text>
<text x="1002" y="825">3</text>
<text x="1076" y="825">2</text>
<text x="1151" y="825">1</text>
</g>
<g font-size="3.4">
<text x="1000" y="799">kutlay</text>
<text x="1120" y="799">11/3/2022</text>
</g>
<g font-size="2.7">
<text x="1000" y="794">Designed by</text>
<text x="1032" y="794">Checked by</text>
<text x="1057" y="794">Approved by</text>
<text x="1089" y="794">Date</text>
<text x="1120" y="794">Date</text>
<text x="1137" y="814">Edition</text>
<text x="1156" y="814">Sheet</text>
</g>
</svg>
